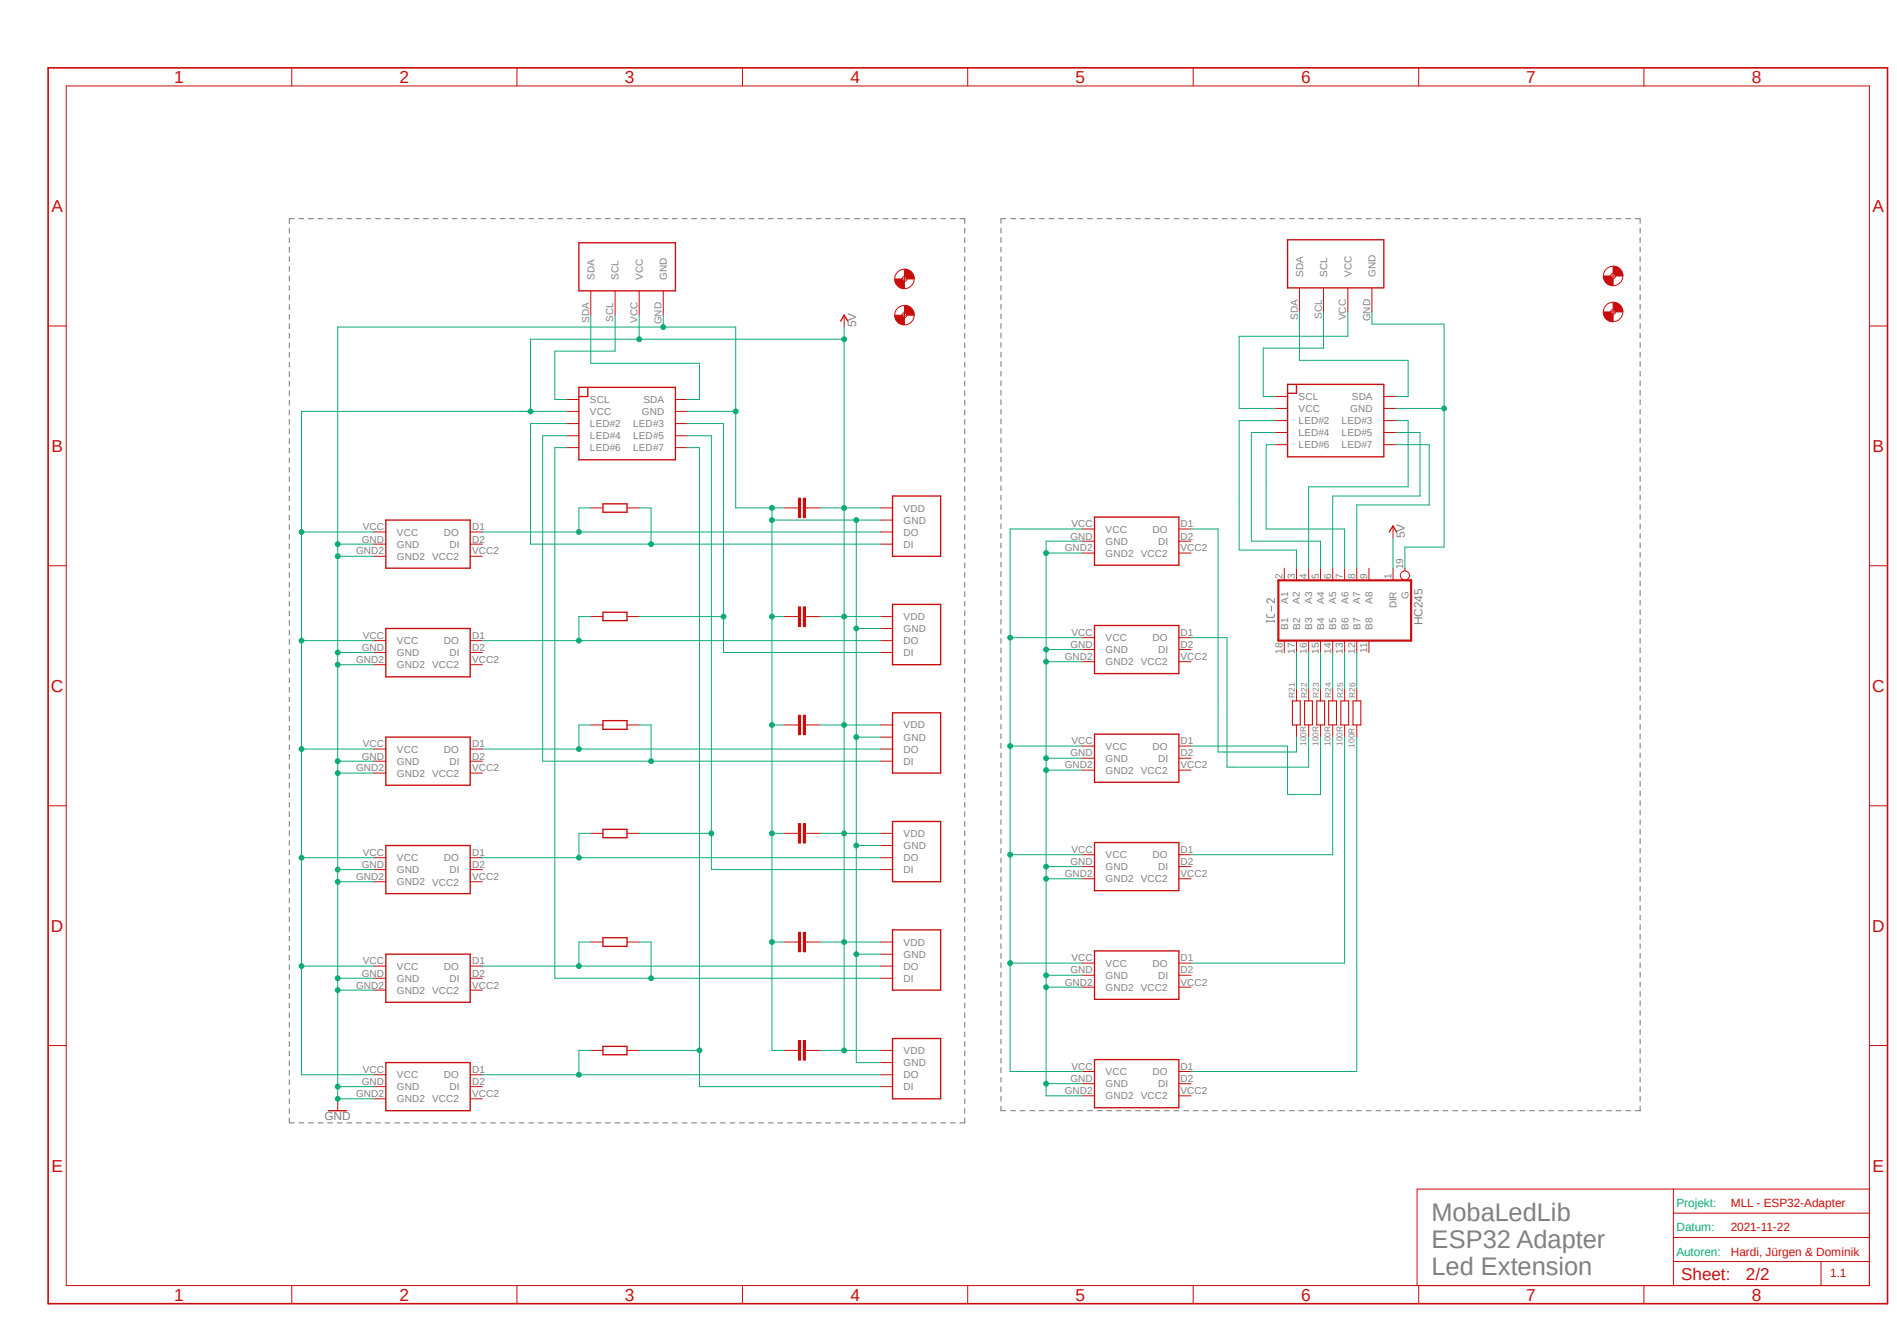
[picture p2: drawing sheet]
<svg xmlns="http://www.w3.org/2000/svg" width="297mm" height="210mm" viewBox="0 0 297 210" stroke-linecap="round" stroke-linejoin="round" font-family="sans-serif">
<path d="M7.2 10.4l288.6 194.2M295.8 10.4l-288.6 194.2" fill="none" stroke="#fff" stroke-width=".16"/>
<g fill="none" stroke="#808080" stroke-width=".17">
<path d="M45.3 35.7v.8M45.3 37.3v.7M45.3 38.7v.8M46.1 34.2h-.8v.8M46.8 34.2h.7M48.3 34.2h.8M49.8 34.2h.7M51.3 34.2h.8M52.8 34.2h.8M54.3 34.2h.8M55.8 34.2h.8M57.3 34.2h.7"/>
<path d="M58.8 34.2h.8M60.3 34.2h.7M61.8 34.2h.8M63.3 34.2h.8M64.8 34.2h.8M66.3 34.2h.8M67.8 34.2h.8M69.3 34.2h.8M70.8 34.2h.7M72.3 34.2h.8M73.8 34.2h.7M75.3 34.2h.8"/>
<path d="M76.8 34.2h.8M78.3 34.2h.8M79.8 34.2h.8M81.3 34.2h.7M82.8 34.2h.8M84.3 34.2h.7M85.8 34.2h.8M87.3 34.2h.8M88.8 34.2h.8M90.3 34.2h.8M91.8 34.2h.7M93.3 34.2h.8"/>
<path d="M94.8 34.2h.7M96.3 34.2h.8M97.8 34.2h.8M99.3 34.2h.8M100.8 34.2h.8M102.3 34.2h.7M103.8 34.2h.8M105.3 34.2h.7M106.8 34.2h.8M108.3 34.2h.8M109.8 34.2h.8M111.3 34.2h.8"/>
<path d="M112.8 34.2h.7M114.3 34.2h.8M115.8 34.2h.7M117.3 34.2h.8M118.8 34.2h.7M120.3 34.2h.8M121.8 34.2h.8M123.3 34.2h.7M124.8 34.2h.8M126.3 34.2h.7M127.8 34.2h.8M129.3 34.2h.7"/>
<path d="M130.8 34.2h.8M132.3 34.2h.8M133.8 34.2h.8M135.3 34.2h.8M136.8 34.2h.7M138.3 34.2h.8M139.8 34.2h.7M141.3 34.2h.8M142.8 34.2h.8M144.3 34.2h.8M145.8 34.2h.8M147.3 34.2h.7"/>
<path d="M148.8 34.2h.8M150.3 34.2h.7v.8M151 35.7v.8M151 37.3v.7M151 38.7v.8M156.7 35.7v.8M156.7 37.2v.8M156.7 38.7v.8M157.5 34.2h-.8v.8M158.2 34.2h.8M159.7 34.2h.8M161.2 34.2h.8"/>
<path d="M162.7 34.2h.8M164.3 34.2h.7M165.7 34.2h.8M167.3 34.2h.7M168.7 34.2h.8M170.3 34.2h.7M171.8 34.2h.8M173.3 34.2h.7M174.8 34.2h.8M176.3 34.2h.7M177.8 34.2h.8M179.3 34.2h.7"/>
<path d="M180.8 34.2h.8M182.3 34.2h.7M183.8 34.2h.8M185.3 34.2h.8M186.8 34.2h.8M188.3 34.2h.8M189.8 34.2h.8M191.3 34.2h.8M192.8 34.2h.8M194.4 34.2h.7M195.8 34.2h.8M197.4 34.2h.7"/>
<path d="M198.8 34.2h.8M200.4 34.2h.7M201.9 34.2h.7M203.4 34.2h.7M204.9 34.2h.8M206.4 34.2h.7M207.9 34.2h.8M209.4 34.2h.7M210.9 34.2h.8M212.4 34.2h.7M213.9 34.2h.8M215.4 34.2h.8"/>
<path d="M216.9 34.2h.8M218.4 34.2h.8M219.9 34.2h.8M221.4 34.2h.8M222.9 34.2h.8M224.5 34.2h.7M225.9 34.2h.8M227.5 34.2h.7M228.9 34.2h.8M230.5 34.2h.7M232 34.2h.7M233.5 34.2h.7"/>
<path d="M235 34.2h.8M236.5 34.2h.7M238 34.2h.8M239.5 34.2h.7M241 34.2h.8M242.5 34.2h.7M244 34.2h.8M245.5 34.2h.8M247 34.2h.8M248.5 34.2h.8M250 34.2h.8M251.5 34.2h.8"/>
<path d="M253 34.2h.8M254.6 34.2h.7M256 34.2h.8v.8M256.8 35.7v.8M256.8 37.2v.8M256.8 38.7v.8M45.3 40.2v.8M45.3 41.7v.8M45.3 43.2v.8M45.3 44.7v.8M45.3 46.2v.8M45.3 47.7v.8"/>
<path d="M45.3 49.2v.8M45.3 50.7v.8M45.3 52.2v.8M45.3 53.7v.8M45.3 55.2v.8M45.3 56.7v.8M45.3 58.2v.8M45.3 59.7v.8M151 40.2v.8M151 41.7v.8M151 43.2v.8M151 44.7v.8"/>
<path d="M151 46.2v.8M151 47.7v.8M151 49.2v.8M151 50.7v.8M151 52.2v.8M151 53.7v.8M151 55.2v.8M151 56.7v.8M151 58.2v.8M151 59.7v.8M156.7 40.2v.8M156.7 41.7v.8"/>
<path d="M156.7 43.2v.7M156.7 44.7v.8M156.7 46.2v.7M156.7 47.7v.7M156.7 49.2v.7M156.7 50.7v.7M156.7 52.2v.7M156.7 53.7v.7M156.7 55.2v.7M156.7 56.6v.8M156.7 58.2v.7M156.7 59.6v.8"/>
<path d="M256.8 40.2v.8M256.8 41.7v.8M256.8 43.2v.7M256.8 44.7v.8M256.8 46.2v.7M256.8 47.7v.7M256.8 49.2v.7M256.8 50.7v.7M256.8 52.2v.7M256.8 53.7v.7M256.8 55.2v.7M256.8 56.6v.8"/>
<path d="M256.8 58.2v.7M256.8 59.6v.8M45.3 61.2v.8M45.3 62.7v.8M45.3 64.2v.8M45.3 65.7v.8M45.3 67.2v.7M45.3 68.7v.8M45.3 70.2v.8M45.3 71.7v.8M45.3 73.2v.8M45.3 74.7v.7"/>
<path d="M45.3 76.2v.8M45.3 77.7v.7M45.3 79.2v.7M151 61.2v.8M151 62.7v.8M151 64.2v.8M151 65.7v.8M151 67.2v.7M151 68.7v.8M151 70.2v.8M151 71.7v.8M151 73.2v.8"/>
<path d="M151 74.7v.7M151 76.2v.8M151 77.7v.7M151 79.2v.7M156.7 61.1v.8M156.7 62.6v.8M156.7 64.1v.8M156.7 65.6v.8M156.7 67.1v.8M156.7 68.6v.7M156.7 70.1v.8M156.7 71.6v.7"/>
<path d="M156.7 73.1v.7M156.7 74.6v.8M156.7 76.1v.7M156.7 77.6v.7M156.7 79.1v.7M256.8 61.1v.8M256.8 62.6v.8M256.8 64.1v.8M256.8 65.6v.8M256.8 67.1v.8M256.8 68.6v.7M256.8 70.1v.8"/>
<path d="M256.8 71.6v.7M256.8 73.1v.7M256.8 74.6v.8M256.8 76.1v.7M256.8 77.6v.7M256.8 79.1v.7M45.3 80.7v.7M45.3 82.2v.7M45.3 83.7v.8M45.3 85.2v.7M45.3 86.7v.7M45.3 88.2v.7"/>
<path d="M45.3 89.7v.7M45.3 91.2v.7M45.3 92.7v.7M45.3 94.2v.7M45.3 95.7v.7M45.3 97.2v.7M45.3 98.7v.7M151 80.7v.7M151 82.2v.7M151 83.7v.8M151 85.2v.7M151 86.7v.7"/>
<path d="M151 88.2v.7M151 89.7v.7M151 91.2v.7M151 92.7v.7M151 94.2v.7M151 95.7v.7M151 97.2v.7M151 98.7v.7M156.7 80.6v.7M156.7 82v.8M156.7 83.6v.7M156.7 85v.8"/>
<path d="M156.7 86.5v.8M156.7 88.1v.7M156.7 89.5v.8M156.7 91v.8M156.7 92.5v.8M156.7 94v.7M156.7 95.5v.8M156.7 97v.7M156.7 98.5v.7M156.7 100v.8M256.8 80.6v.7M256.8 82v.8"/>
<path d="M256.8 83.6v.7M256.8 85v.8M256.8 86.5v.8M256.8 88.1v.7M256.8 89.5v.8M256.8 91v.8M256.8 92.5v.8M256.8 94v.7M256.8 95.5v.8M256.8 97v.7M256.8 98.5v.7M256.8 100v.8"/>
<path d="M45.3 100.2v.7M45.3 101.7v.7M45.3 103.2v.7M45.3 104.6v.8M45.3 106.2v.7M45.3 107.7v.7M45.3 109.2v.7M45.3 110.7v.7M45.3 112.1v.8M45.3 113.7v.7M45.3 115.1v.8M45.3 116.7v.7"/>
<path d="M45.3 118.2v.7M45.3 119.6v.8M151 100.2v.7M151 101.7v.7M151 103.2v.7M151 104.6v.8M151 106.2v.7M151 107.7v.7M151 109.2v.7M151 110.7v.7M151 112.1v.8M151 113.7v.7"/>
<path d="M151 115.1v.8M151 116.7v.7M151 118.2v.7M151 119.6v.8M156.7 101.5v.7M156.7 103v.7M156.7 104.5v.7M156.7 106v.7M156.7 107.4v.8M156.7 109v.7M156.7 110.4v.8M156.7 111.9v.8"/>
<path d="M156.7 113.5v.7M156.7 114.9v.8M156.7 116.4v.8M156.7 117.9v.8M156.7 119.4v.8M256.8 101.5v.7M256.8 103v.7M256.8 104.5v.7M256.8 106v.7M256.8 107.4v.8M256.8 109v.7M256.8 110.4v.8"/>
<path d="M256.8 111.9v.8M256.8 113.5v.7M256.8 114.9v.8M256.8 116.4v.8M256.8 117.9v.8M256.8 119.4v.8M45.3 121.2v.7M45.3 122.6v.8M45.3 124.2v.7M45.3 125.6v.8M45.3 127.1v.8M45.3 128.7v.7"/>
<path d="M45.3 130.1v.8M45.3 131.7v.7M45.3 133.1v.8M45.3 134.6v.8M45.3 136.1v.8M45.3 137.6v.8M45.3 139.1v.8M151 121.2v.7M151 122.6v.8M151 124.2v.7M151 125.6v.8M151 127.1v.8"/>
<path d="M151 128.7v.7M151 130.1v.8M151 131.7v.7M151 133.1v.8M151 134.6v.8M151 136.1v.8M151 137.6v.8M151 139.1v.8M156.7 120.9v.8M156.7 122.4v.7M156.7 123.9v.7M156.7 125.4v.8"/>
<path d="M156.7 126.9v.7M156.7 128.4v.7M156.7 129.9v.7M156.7 131.4v.7M156.7 132.9v.7M156.7 134.4v.7M156.7 135.8v.8M156.7 137.3v.8M156.7 138.9v.7M256.8 120.9v.8M256.8 122.4v.7M256.8 123.9v.7"/>
<path d="M256.8 125.4v.8M256.8 126.9v.7M256.8 128.4v.7M256.8 129.9v.7M256.8 131.4v.7M256.8 132.9v.7M256.8 134.4v.7M256.8 135.8v.8M256.8 137.3v.8M256.8 138.9v.7M45.3 140.6v.8M45.3 142.1v.8"/>
<path d="M45.3 143.6v.8M45.3 145.1v.8M45.3 146.6v.8M45.3 148.1v.8M45.3 149.6v.8M45.3 151.1v.8M45.3 152.6v.8M45.3 154.1v.8M45.3 155.6v.8M45.3 157.1v.8M45.3 158.6v.8M151 140.6v.8"/>
<path d="M151 142.1v.8M151 143.6v.8M151 145.1v.8M151 146.6v.8M151 148.1v.8M151 149.6v.8M151 151.1v.8M151 152.6v.8M151 154.1v.8M151 155.6v.8M151 157.1v.8M151 158.6v.8"/>
<path d="M156.7 140.3v.8M156.7 141.8v.8M156.7 143.3v.8M156.7 144.8v.8M156.7 146.3v.8M156.7 147.8v.7M156.7 149.3v.8M156.7 150.8v.8M156.7 152.3v.7M156.7 153.8v.7M156.7 155.3v.7M156.7 156.8v.7"/>
<path d="M156.7 158.3v.7M156.7 159.8v.7M256.8 140.3v.8M256.8 141.8v.8M256.8 143.3v.8M256.8 144.8v.8M256.8 146.3v.8M256.8 147.8v.7M256.8 149.3v.8M256.8 150.8v.8M256.8 152.3v.7M256.8 153.8v.7"/>
<path d="M256.8 155.3v.7M256.8 156.8v.7M256.8 158.3v.7M256.8 159.8v.7M45.3 160.1v.8M45.3 161.6v.7M45.3 163.1v.8M45.3 164.6v.8M45.3 166.1v.8M45.3 167.6v.8M45.3 169.1v.7M45.3 170.6v.8"/>
<path d="M45.3 172.1v.7M45.3 173.6v.8M45.3 175.1v.8h.8M46.8 175.9h.7M48.3 175.9h.8M49.8 175.9h.7M51.3 175.9h.8M52.8 175.9h.8M54.3 175.9h.8M55.8 175.9h.8M57.3 175.9h.7M58.8 175.9h.8"/>
<path d="M60.3 175.9h.7M61.8 175.9h.8M63.3 175.9h.8M64.8 175.9h.8M66.3 175.9h.8M67.8 175.9h.8M69.3 175.9h.8M70.8 175.9h.7M72.3 175.9h.8M73.8 175.9h.7M75.3 175.9h.8M76.8 175.9h.8"/>
<path d="M78.3 175.9h.8M79.8 175.9h.8M81.3 175.9h.7M82.8 175.9h.8M84.3 175.9h.7M85.8 175.9h.8M87.3 175.9h.8M88.8 175.9h.8M90.3 175.9h.8M91.8 175.9h.7M93.3 175.9h.8M94.8 175.9h.7"/>
<path d="M96.3 175.9h.8M97.8 175.9h.8M99.3 175.9h.8M100.8 175.9h.8M102.3 175.9h.7M103.8 175.9h.8M105.3 175.9h.7M106.8 175.9h.8M108.3 175.9h.8M109.8 175.9h.8M111.3 175.9h.8M112.8 175.9h.7"/>
<path d="M114.3 175.9h.8M115.8 175.9h.7M117.3 175.9h.8M118.8 175.9h.7M120.3 175.9h.8M121.8 175.9h.8M123.3 175.9h.7M124.8 175.9h.8M126.3 175.9h.7M127.8 175.9h.8M129.3 175.9h.7M130.8 175.9h.8"/>
<path d="M132.3 175.9h.8M133.8 175.9h.8M135.3 175.9h.8M136.8 175.9h.7M138.3 175.9h.8M139.8 175.9h.7M141.3 175.9h.8M142.8 175.9h.8M144.3 175.9h.8M145.8 175.9h.8M147.3 175.9h.7M148.8 175.9h.8"/>
<path d="M151 160.1v.8M151 161.6v.7M151 163.1v.8M151 164.6v.8M151 166.1v.8M151 167.6v.8M151 169.1v.7M151 170.6v.8M151 172.1v.7M151 173.6v.8M151 175.1v.8h-.7M156.7 161.2v.8"/>
<path d="M156.7 162.8v.7M156.7 164.3v.7M156.7 165.7v.8M156.7 167.2v.8M156.7 168.7v.8M156.7 170.2v.8M156.7 171.7v.8M156.7 173.2v.7h.8M158.2 173.9h.8M159.7 173.9h.8M161.2 173.9h.8M162.7 173.9h.8"/>
<path d="M164.3 173.9h.7M165.7 173.9h.8M167.3 173.9h.7M168.7 173.9h.8M170.3 173.9h.7M171.8 173.9h.8M173.3 173.9h.7M174.8 173.9h.8M176.3 173.9h.7M177.8 173.9h.8M179.3 173.9h.7M180.8 173.9h.8"/>
<path d="M182.3 173.9h.7M183.8 173.9h.8M185.3 173.9h.8M186.8 173.9h.8M188.3 173.9h.8M189.8 173.9h.8M191.3 173.9h.8M192.8 173.9h.8M194.4 173.9h.7M195.8 173.9h.8M197.4 173.9h.7M198.8 173.9h.8"/>
<path d="M200.4 173.9h.7M201.9 173.9h.7M203.4 173.9h.7M204.9 173.9h.8M206.4 173.9h.7M207.9 173.9h.8M209.4 173.9h.7M210.9 173.9h.8M212.4 173.9h.7M213.9 173.9h.8M215.4 173.9h.8M216.9 173.9h.8"/>
<path d="M218.4 173.9h.8M219.9 173.9h.8M221.4 173.9h.8M222.9 173.9h.8M224.5 173.9h.7M225.9 173.9h.8M227.5 173.9h.7M228.9 173.9h.8M230.5 173.9h.7M232 173.9h.7M233.5 173.9h.7M235 173.9h.8"/>
<path d="M236.5 173.9h.7M238 173.9h.8M239.5 173.9h.7M241 173.9h.8M242.5 173.9h.7M244 173.9h.8M245.5 173.9h.8M247 173.9h.8M248.5 173.9h.8M250 173.9h.8M251.5 173.9h.8M253 173.9h.8"/>
<path d="M254.6 173.9h.7M256.8 161.2v.8M256.8 162.8v.7M256.8 164.3v.7M256.8 165.7v.8M256.8 167.2v.8M256.8 168.7v.8M256.8 170.2v.8M256.8 171.7v.8M256.8 173.2v.7h-.8"/>
</g>
<path d="M198.3 96.2l.1 .4 .2 .1h.8l.1-.1v-.4M198.3 97.3h1.2M198.3 97.2v.3M199.1 94.9v.8M199.5 93.8v.6l-.7-.6a.33 .33 0 0 0-.5 .2 .33 .33 0 0 0 .3 .4M199.5 97.2v.3" fill="none" stroke="#808080" stroke-width=".16"/>
<g fill="none" stroke="#c90d0c" stroke-width=".21">
<path d="M90.6 38h15.1v7.6h-15.1zM90.6 60.7h15.1v11.3h-15.1zM92 60.7v1.4h-1.4M94.4 78.9h3.8v1.3h-3.8zM139.7 77.7h7.6v9.4h-7.6zM60.4 81.4h13.2v7.6h-13.2zM60.4 98.4h13.2v7.6h-13.2zM94.4 95.9h3.8v1.3h-3.8zM139.7 94.7h7.6v9.4h-7.6zM60.4 115.4h13.2v7.6h-13.2zM94.4 112.9h3.8v1.3h-3.8zM139.7 111.6h7.6v9.5h-7.6z"/>
<path d="M60.4 132.4h13.2v7.6h-13.2zM94.4 129.9h3.8v1.3h-3.8zM139.7 128.7h7.6v9.4h-7.6zM60.4 149.4h13.2v7.6h-13.2zM94.4 146.9h3.8v1.3h-3.8zM139.7 145.6h7.6v9.5h-7.6zM60.4 166.4h13.2v7.5h-13.2zM94.4 163.9h3.8v1.3h-3.8zM139.7 162.6h7.6v9.5h-7.6z"/>
</g>
<g fill="none" stroke="#c90d0c" stroke-width=".16">
<path d="M92.5 45.6v3.8M96.3 45.6v3.8M100.1 45.6v3.8M103.8 45.6v3.8M88.7 70.1h1.9M88.7 68.2h1.9M88.7 66.3h1.9M88.7 64.4h1.9M88.7 62.6h1.9M92.5 79.5h1.9M98.2 79.5h1.9M105.7 70.1h1.9"/>
<path d="M105.7 68.2h1.9M105.7 66.3h1.9M105.7 64.4h1.9M105.7 62.6h1.9M122.7 79.5h2.3M125 78h.3v3.1h-.3zM125.8 78h.3v3.1h-.3zM126.1 79.5h2.3M137.8 79.5h1.9M58.5 85.2h1.9M58.5 83.3h1.9M58.5 87.1h1.9"/>
<path d="M73.6 85.2h1.9M73.6 83.3h1.9M73.6 87.1h1.9M92.5 96.6h1.9M98.2 96.6h1.9M122.7 96.6h2.3M125 95h.3v3.1h-.3zM125.8 95h.3v3.1h-.3zM126.1 96.6h2.3M137.8 85.2h1.9M137.8 81.4h1.9M137.8 83.3h1.9"/>
<path d="M137.8 96.6h1.9M137.8 98.4h1.9M58.5 102.2h1.9M58.5 100.3h1.9M58.5 119.2h1.9M58.5 117.3h1.9M58.5 104.1h1.9M73.6 102.2h1.9M73.6 100.3h1.9M73.6 119.2h1.9M73.6 117.3h1.9M73.6 104.1h1.9"/>
<path d="M92.5 113.5h1.9M98.2 113.5h1.9M122.7 113.5h2.3M125 112h.3v3.1h-.3zM125.8 112h.3v3.1h-.3zM126.1 113.5h2.3M137.8 102.2h1.9M137.8 100.3h1.9M137.8 119.2h1.9M137.8 113.5h1.9M137.8 115.4h1.9M137.8 117.3h1.9"/>
<path d="M58.5 136.2h1.9M58.5 134.3h1.9M58.5 121.1h1.9M58.5 138.1h1.9M73.6 136.2h1.9M73.6 134.3h1.9M73.6 121.1h1.9M73.6 138.1h1.9M92.5 130.5h1.9M98.2 130.5h1.9M122.7 130.5h2.3M125 129h.3v3h-.3z"/>
<path d="M125.8 129h.3v3h-.3zM126.1 130.5h2.3M137.8 136.2h1.9M137.8 130.5h1.9M137.8 132.4h1.9M137.8 134.3h1.9M58.5 153.2h1.9M58.5 151.3h1.9M58.5 155.1h1.9M73.6 153.2h1.9M73.6 151.3h1.9M73.6 155.1h1.9"/>
<path d="M92.5 147.5h1.9M98.2 147.5h1.9M122.7 147.5h2.3M125 146h.3v3.1h-.3zM125.8 146h.3v3.1h-.3zM126.1 147.5h2.3M137.8 153.2h1.9M137.8 147.5h1.9M137.8 149.4h1.9M137.8 151.3h1.9M58.5 170.2h1.9M58.5 168.3h1.9"/>
<path d="M58.5 172.1h1.9M73.6 170.2h1.9M73.6 168.3h1.9M73.6 172.1h1.9M92.5 164.5h1.9M98.2 164.5h1.9M122.7 164.5h2.3M125 163h.3v3h-.3zM125.8 163h.3v3h-.3zM126.1 164.5h2.3M137.8 170.2h1.9M137.8 164.5h1.9"/>
<path d="M137.8 166.4h1.9M137.8 168.3h1.9"/>
</g>
<path d="M125.2 78v3.1M125.9 78v3.1M125.2 95v3.1M125.9 95v3.1M125.2 112v3.1M125.9 112v3.1M125.2 129v3M125.9 129v3M125.2 146v3.1M125.9 146v3.1M125.2 163v3M125.9 163v3" fill="none" stroke="#c90d0c" stroke-width=".34"/>
<path d="M141.6 42.2a1.45 1.45 0 0 1 1.5 1.5h-1.1l-.1-.2-.3-.2z" fill-rule="evenodd" fill="#c90d0c"/>
<path d="M141.6 42.2a1.45 1.45 0 0 1 1.5 1.5h-1.1l-.1-.2-.3-.2z" fill="none" stroke="#c90d0c" stroke-width=".16"/>
<path d="M140.1 43.7h1.1l.1 .2 .3 .2v1.1a1.45 1.45 0 0 1-1.5-1.5z" fill-rule="evenodd" fill="#c90d0c"/>
<g fill="none" stroke="#c90d0c" stroke-width=".16">
<path d="M140.1 43.7h1.1l.1 .2 .3 .2v1.1a1.45 1.45 0 0 1-1.5-1.5zM141.2 43.7h.8M141.6 43.3v.8"/>
<circle cx="141.6" cy="43.7" r="1.53"/>
<circle cx="141.6" cy="43.7" r=".38"/>
</g>
<path d="M141.6 47.8a1.45 1.45 0 0 1 1.5 1.6h-1.1l-.1-.3-.3-.1z" fill-rule="evenodd" fill="#c90d0c"/>
<path d="M141.6 47.8a1.45 1.45 0 0 1 1.5 1.6h-1.1l-.1-.3-.3-.1z" fill="none" stroke="#c90d0c" stroke-width=".16"/>
<path d="M140.1 49.4h1.1l.1 .1 .3 .2v1.1a1.45 1.45 0 0 1-1.5-1.4z" fill-rule="evenodd" fill="#c90d0c"/>
<g fill="none" stroke="#c90d0c" stroke-width=".16">
<path d="M10.4 13.5h282.3v187.8h-282.3zM45.7 10.6v2.9M80.9 10.6v2.9M116.2 10.6v2.9M151.5 10.6v2.9M186.8 10.6v2.9M222.1 10.6v2.9M257.4 10.6v2.9M7.5 51.1h2.9M132.2 49.4v1.8M140.1 49.4h1.1l.1 .1 .3 .2v1.1a1.45 1.45 0 0 1-1.5-1.4zM141.2 49.4h.8"/>
<path d="M141.6 49v.7M203.5 45.1v3.8M207.2 45.1v3.8M211 45.1v3.8M214.8 45.1v3.8M292.7 51.1h2.8M199.7 69.6h1.9M199.7 67.7h1.9M199.7 65.9h1.9M199.7 64h1.9M199.7 62.1h1.9M216.7 69.6h1.9"/>
<path d="M216.7 67.7h1.9M216.7 65.9h1.9M216.7 64h1.9M216.7 62.1h1.9M7.5 88.6h2.9M169.5 82.8h1.9M169.5 84.8h1.9M169.5 86.6h1.9M169.5 99.9h1.9M184.6 82.8h1.9M184.6 84.8h1.9M184.6 86.6h1.9"/>
<path d="M184.6 99.9h1.9M292.7 88.6h2.8M169.5 101.7h1.9M169.5 103.6h1.9M169.5 116.8h1.9M169.5 118.7h1.9M184.6 101.7h1.9M184.6 103.6h1.9M184.6 116.8h1.9M184.6 118.7h1.9M7.5 126.2h2.9M169.5 120.6h1.9"/>
<path d="M169.5 133.9h1.9M169.5 135.7h1.9M169.5 137.6h1.9M184.6 120.6h1.9M184.6 133.9h1.9M184.6 135.7h1.9M184.6 137.6h1.9M292.7 126.2h2.8M169.5 150.8h1.9M169.5 152.7h1.9M169.5 154.6h1.9M184.6 150.8h1.9"/>
<path d="M184.6 152.7h1.9M184.6 154.6h1.9M7.5 163.7h2.9M52.9 172.1v1.8M169.5 167.8h1.9M169.5 169.7h1.9M169.5 171.6h1.9M184.6 167.8h1.9M184.6 169.7h1.9M184.6 171.6h1.9M292.7 163.7h2.8M262 197.6h30.7"/>
<path d="M262 186.2v15.1M262 193.8h30.7M262 190h30.7M285.1 197.6v3.7M292.7 186.2h-70.8v15.1M45.7 201.3v2.9M80.9 201.3v2.9M116.2 201.3v2.9M151.5 201.3v2.9M186.8 201.3v2.9M222.1 201.3v2.9M257.4 201.3v2.9"/>
<circle cx="141.6" cy="49.4" r="1.53"/>
<circle cx="141.6" cy="49.4" r=".38"/>
</g>
<path d="M201.6 37.5h15.1v7.6h-15.1zM131.6 50.3l.6-.9 .6 .9M201.6 60.2h15.1v11.3h-15.1zM203 60.2v1.4h-1.4M171.4 81h13.2v7.5h-13.2zM171.4 98h13.2v7.5h-13.2zM171.4 115h13.2v7.5h-13.2zM171.4 132h13.2v7.5h-13.2zM171.4 148.9h13.2v7.6h-13.2zM51.4 173.9h2.9M171.4 165.9h13.2v7.6h-13.2z" fill="none" stroke="#c90d0c" stroke-width=".21"/>
<path d="M7.5 10.6h288v193.6h-288z" fill="none" stroke="#c90d0c" stroke-width=".25"/>
<path d="M252.6 41.7a1.45 1.45 0 0 1 1.5 1.5h-1.2v-.2l-.3-.2z" fill-rule="evenodd" fill="#c90d0c"/>
<path d="M252.6 41.7a1.45 1.45 0 0 1 1.5 1.5h-1.2v-.2l-.3-.2z" fill="none" stroke="#c90d0c" stroke-width=".16"/>
<path d="M251 43.2h1.2v.2l.4 .2v1.1a1.45 1.45 0 0 1-1.6-1.5z" fill-rule="evenodd" fill="#c90d0c"/>
<g fill="none" stroke="#c90d0c" stroke-width=".16">
<path d="M251 43.2h1.2v.2l.4 .2v1.1a1.45 1.45 0 0 1-1.6-1.5zM252.2 43.2h.7M252.6 42.8v.8"/>
<circle cx="252.6" cy="43.2" r="1.53"/>
<circle cx="252.6" cy="43.2" r=".38"/>
</g>
<path d="M252.6 47.4a1.45 1.45 0 0 1 1.5 1.5h-1.2v-.2l-.3-.2z" fill-rule="evenodd" fill="#c90d0c"/>
<path d="M252.6 47.4a1.45 1.45 0 0 1 1.5 1.5h-1.2v-.2l-.3-.2z" fill="none" stroke="#c90d0c" stroke-width=".16"/>
<path d="M251 48.9h1.2v.2l.4 .1v1.2a1.45 1.45 0 0 1-1.6-1.5z" fill-rule="evenodd" fill="#c90d0c"/>
<g fill="none" stroke="#c90d0c" stroke-width=".16">
<path d="M251 48.9h1.2v.2l.4 .1v1.2a1.45 1.45 0 0 1-1.6-1.5zM252.2 48.9h.7M252.6 48.5v.7M201.1 89v1.9M203 89v1.9M204.9 89v1.9M206.8 89v1.9M208.7 89v1.9M210.5 89v1.9M212.4 89v1.9M214.3 89v1.9M218.1 82.4v1.9"/>
<path d="M218.1 89v1.9M220 89v.4M201.1 100.3v1.9M203 100.3v1.9M203 107.9v1.9M203 113.5v1.9M204.9 100.3v1.9M204.9 107.9v1.9M204.9 113.5v1.9M206.8 100.3v1.9M206.8 107.9v1.9M206.8 113.5v1.9"/>
<path d="M208.7 100.3v1.9M208.7 107.9v1.9M208.7 113.5v1.9M210.5 100.3v1.9M210.5 107.9v1.9M210.5 113.5v1.9M212.4 100.3v1.9M212.4 107.9v1.9M212.4 113.5v1.9M214.3 100.3v1.9"/>
<circle cx="252.6" cy="48.9" r="1.53"/>
<circle cx="252.6" cy="48.9" r=".38"/>
<circle cx="220" cy="90.1" r=".72"/>
</g>
<path d="M202.4 109.8h1.2v3.7h-1.2zM204.3 109.8h1.2v3.7h-1.2zM206.2 109.8h1.2v3.7h-1.2zM208 109.8h1.3v3.7h-1.3zM209.9 109.8h1.3v3.7h-1.3zM211.8 109.8h1.3v3.7h-1.3z" fill="none" stroke="#c90d0c" stroke-width=".17"/>
<path d="M200.2 90.9h20.7v9.4h-20.7z" fill="none" stroke="#c90d0c" stroke-width=".34"/>
<path d="M217.5 83.3l.6-.9 .6 .9" fill="none" stroke="#c90d0c" stroke-width=".21"/>
<path d="M58.5 85.2h-5.6v85h5.6M52.9 155.1h5.6" fill="none" stroke="#0dab76" stroke-width=".16"/>
<circle cx="52.9" cy="155.1" r=".38" fill="#0dab76"/>
<g fill="none" stroke="#0dab76" stroke-width=".16">
<path d="M52.9 153.2h5.6"/>
<circle cx="52.9" cy="155.1" r=".38"/>
</g>
<circle cx="52.9" cy="153.2" r=".38" fill="#0dab76"/>
<g fill="none" stroke="#0dab76" stroke-width=".16">
<path d="M52.9 138.1h5.6"/>
<circle cx="52.9" cy="153.2" r=".38"/>
</g>
<circle cx="52.9" cy="138.1" r=".38" fill="#0dab76"/>
<g fill="none" stroke="#0dab76" stroke-width=".16">
<path d="M52.9 136.2h5.6"/>
<circle cx="52.9" cy="138.1" r=".38"/>
</g>
<circle cx="52.9" cy="136.2" r=".38" fill="#0dab76"/>
<g fill="none" stroke="#0dab76" stroke-width=".16">
<path d="M52.9 121.1h5.6"/>
<circle cx="52.9" cy="136.2" r=".38"/>
</g>
<circle cx="52.9" cy="121.1" r=".38" fill="#0dab76"/>
<g fill="none" stroke="#0dab76" stroke-width=".16">
<path d="M52.9 119.2h5.6"/>
<circle cx="52.9" cy="121.1" r=".38"/>
</g>
<circle cx="52.9" cy="119.2" r=".38" fill="#0dab76"/>
<g fill="none" stroke="#0dab76" stroke-width=".16">
<path d="M52.9 104.1h5.6"/>
<circle cx="52.9" cy="119.2" r=".38"/>
</g>
<circle cx="52.9" cy="104.1" r=".38" fill="#0dab76"/>
<g fill="none" stroke="#0dab76" stroke-width=".16">
<path d="M52.9 102.2h5.6"/>
<circle cx="52.9" cy="104.1" r=".38"/>
</g>
<circle cx="52.9" cy="102.2" r=".38" fill="#0dab76"/>
<g fill="none" stroke="#0dab76" stroke-width=".16">
<path d="M52.9 87.1h5.6"/>
<circle cx="52.9" cy="102.2" r=".38"/>
</g>
<circle cx="52.9" cy="87.1" r=".38" fill="#0dab76"/>
<circle cx="52.9" cy="87.1" r=".38" fill="none" stroke="#0dab76" stroke-width=".16"/>
<circle cx="52.9" cy="170.2" r=".38" fill="#0dab76"/>
<g fill="none" stroke="#0dab76" stroke-width=".16">
<path d="M52.9 51.2v34M52.9 170.2v1.9h5.6"/>
<circle cx="52.9" cy="170.2" r=".38"/>
</g>
<circle cx="52.9" cy="85.2" r=".38" fill="#0dab76"/>
<g fill="none" stroke="#0dab76" stroke-width=".16">
<path d="M137.8 81.4h-3.7v85h3.7M134.1 149.4h3.7"/>
<circle cx="52.9" cy="85.2" r=".38"/>
</g>
<circle cx="134.1" cy="149.4" r=".38" fill="#0dab76"/>
<g fill="none" stroke="#0dab76" stroke-width=".16">
<path d="M134.1 132.4h3.7"/>
<circle cx="134.1" cy="149.4" r=".38"/>
</g>
<circle cx="134.1" cy="132.4" r=".38" fill="#0dab76"/>
<g fill="none" stroke="#0dab76" stroke-width=".16">
<path d="M134.1 115.4h3.7"/>
<circle cx="134.1" cy="132.4" r=".38"/>
</g>
<circle cx="134.1" cy="115.4" r=".38" fill="#0dab76"/>
<g fill="none" stroke="#0dab76" stroke-width=".16">
<path d="M134.1 98.4h3.7"/>
<circle cx="134.1" cy="115.4" r=".38"/>
</g>
<circle cx="134.1" cy="98.4" r=".38" fill="#0dab76"/>
<g fill="none" stroke="#0dab76" stroke-width=".16">
<path d="M122.7 79.5h-1.8v85h1.8M120.9 81.4h13.2"/>
<circle cx="134.1" cy="98.4" r=".38"/>
</g>
<circle cx="134.1" cy="81.4" r=".38" fill="#0dab76"/>
<circle cx="134.1" cy="81.4" r=".38" fill="none" stroke="#0dab76" stroke-width=".16"/>
<circle cx="120.9" cy="81.4" r=".38" fill="#0dab76"/>
<g fill="none" stroke="#0dab76" stroke-width=".16">
<path d="M103.8 49.4v1.8h11.4v28.3h5.7M107.6 64.4h7.6"/>
<circle cx="120.9" cy="81.4" r=".38"/>
</g>
<circle cx="115.2" cy="64.4" r=".38" fill="#0dab76"/>
<g fill="none" stroke="#0dab76" stroke-width=".16">
<path d="M120.9 147.5h1.8"/>
<circle cx="115.2" cy="64.4" r=".38"/>
</g>
<circle cx="120.9" cy="147.5" r=".38" fill="#0dab76"/>
<g fill="none" stroke="#0dab76" stroke-width=".16">
<path d="M120.9 130.5h1.8"/>
<circle cx="120.9" cy="147.5" r=".38"/>
</g>
<circle cx="120.9" cy="130.5" r=".38" fill="#0dab76"/>
<g fill="none" stroke="#0dab76" stroke-width=".16">
<path d="M120.9 113.5h1.8"/>
<circle cx="120.9" cy="130.5" r=".38"/>
</g>
<circle cx="120.9" cy="113.5" r=".38" fill="#0dab76"/>
<g fill="none" stroke="#0dab76" stroke-width=".16">
<path d="M120.9 96.6h1.8"/>
<circle cx="120.9" cy="113.5" r=".38"/>
</g>
<circle cx="120.9" cy="96.6" r=".38" fill="#0dab76"/>
<g fill="none" stroke="#0dab76" stroke-width=".16">
<path d="M52.9 51.2h50.9"/>
<circle cx="120.9" cy="96.6" r=".38"/>
</g>
<circle cx="103.8" cy="51.2" r=".38" fill="#0dab76"/>
<circle cx="103.8" cy="51.2" r=".38" fill="none" stroke="#0dab76" stroke-width=".16"/>
<circle cx="120.9" cy="79.5" r=".38" fill="#0dab76"/>
<circle cx="120.9" cy="79.5" r=".38" fill="none" stroke="#0dab76" stroke-width=".16"/>
<circle cx="52.9" cy="172.1" r=".38" fill="#0dab76"/>
<g fill="none" stroke="#0dab76" stroke-width=".16">
<path d="M169.5 84.8h-5.7v84.9h5.7M163.8 154.6h5.7"/>
<circle cx="52.9" cy="172.1" r=".38"/>
</g>
<circle cx="163.8" cy="154.6" r=".38" fill="#0dab76"/>
<g fill="none" stroke="#0dab76" stroke-width=".16">
<path d="M163.8 152.7h5.7"/>
<circle cx="163.8" cy="154.6" r=".38"/>
</g>
<circle cx="163.8" cy="152.7" r=".38" fill="#0dab76"/>
<g fill="none" stroke="#0dab76" stroke-width=".16">
<path d="M163.8 137.6h5.7"/>
<circle cx="163.8" cy="152.7" r=".38"/>
</g>
<circle cx="163.8" cy="137.6" r=".38" fill="#0dab76"/>
<g fill="none" stroke="#0dab76" stroke-width=".16">
<path d="M163.8 135.7h5.7"/>
<circle cx="163.8" cy="137.6" r=".38"/>
</g>
<circle cx="163.8" cy="135.7" r=".38" fill="#0dab76"/>
<g fill="none" stroke="#0dab76" stroke-width=".16">
<path d="M163.8 120.6h5.7"/>
<circle cx="163.8" cy="135.7" r=".38"/>
</g>
<circle cx="163.8" cy="120.6" r=".38" fill="#0dab76"/>
<g fill="none" stroke="#0dab76" stroke-width=".16">
<path d="M163.8 118.7h5.7"/>
<circle cx="163.8" cy="120.6" r=".38"/>
</g>
<circle cx="163.8" cy="118.7" r=".38" fill="#0dab76"/>
<g fill="none" stroke="#0dab76" stroke-width=".16">
<path d="M163.8 103.6h5.7"/>
<circle cx="163.8" cy="118.7" r=".38"/>
</g>
<circle cx="163.8" cy="103.6" r=".38" fill="#0dab76"/>
<g fill="none" stroke="#0dab76" stroke-width=".16">
<path d="M163.8 101.7h5.7"/>
<circle cx="163.8" cy="103.6" r=".38"/>
</g>
<circle cx="163.8" cy="101.7" r=".38" fill="#0dab76"/>
<g fill="none" stroke="#0dab76" stroke-width=".16">
<path d="M163.8 86.6h5.7"/>
<circle cx="163.8" cy="101.7" r=".38"/>
</g>
<circle cx="163.8" cy="86.6" r=".38" fill="#0dab76"/>
<g fill="none" stroke="#0dab76" stroke-width=".16">
<path d="M163.8 169.7v1.9h5.7"/>
<circle cx="163.8" cy="86.6" r=".38"/>
</g>
<circle cx="163.8" cy="169.7" r=".38" fill="#0dab76"/>
<g fill="none" stroke="#0dab76" stroke-width=".16">
<path d="M214.8 48.9v1.9h11.3v34.9M218.6 64h7.5M220 85.7v3.3"/>
<circle cx="163.8" cy="169.7" r=".38"/>
</g>
<circle cx="226.1" cy="64" r=".38" fill="#0dab76"/>
<g fill="none" stroke="#0dab76" stroke-width=".16">
<path d="M220 85.7h6.1M100.1 113.5h1.8v5.7h35.9"/>
<circle cx="226.1" cy="64" r=".38"/>
</g>
<circle cx="101.9" cy="119.2" r=".38" fill="#0dab76"/>
<g fill="none" stroke="#0dab76" stroke-width=".16">
<path d="M88.7 68.2h-3.7v51h16.9M92.5 79.5h-1.9v3.8M199.7 67.7h-3.8v17.1h10.9v4.2M75.5 83.3h62.3"/>
<circle cx="101.9" cy="119.2" r=".38"/>
</g>
<circle cx="90.6" cy="83.3" r=".38" fill="#0dab76"/>
<g fill="none" stroke="#0dab76" stroke-width=".16">
<path d="M100.1 147.5h1.8v5.7h35.9"/>
<circle cx="90.6" cy="83.3" r=".38"/>
</g>
<circle cx="101.9" cy="153.2" r=".38" fill="#0dab76"/>
<g fill="none" stroke="#0dab76" stroke-width=".16">
<path d="M88.7 70.1h-1.8v83.1h15M199.7 69.6h-1.5v13.2h12.3v6.2M113.3 96.6v5.6h24.5"/>
<circle cx="101.9" cy="153.2" r=".38"/>
</g>
<circle cx="113.3" cy="96.6" r=".38" fill="#0dab76"/>
<g fill="none" stroke="#0dab76" stroke-width=".16">
<path d="M107.6 66.3h5.7v30.3h-13.2M218.6 65.9h1.9v10.3h-15.6v12.8M100.1 130.5h11.3v5.7h26.4"/>
<circle cx="113.3" cy="96.6" r=".38"/>
</g>
<circle cx="111.4" cy="130.5" r=".38" fill="#0dab76"/>
<g fill="none" stroke="#0dab76" stroke-width=".16">
<path d="M107.6 68.2h3.8v62.3M218.6 67.7h3.7v10h-13.6v11.3M100.1 164.5h9.4v5.7h28.3"/>
<circle cx="111.4" cy="130.5" r=".38"/>
</g>
<circle cx="109.5" cy="164.5" r=".38" fill="#0dab76"/>
<g fill="none" stroke="#0dab76" stroke-width=".16">
<path d="M107.6 70.1h1.9v94.4M218.6 69.6h5.2v9.5h-11.4v9.9M75.5 168.3h62.3M92.5 164.5h-1.9v3.8"/>
<circle cx="109.5" cy="164.5" r=".38"/>
</g>
<circle cx="90.6" cy="168.3" r=".38" fill="#0dab76"/>
<g fill="none" stroke="#0dab76" stroke-width=".16">
<path d="M75.5 151.3h62.3M92.5 147.5h-1.9v3.8"/>
<circle cx="90.6" cy="168.3" r=".38"/>
</g>
<circle cx="90.6" cy="151.3" r=".38" fill="#0dab76"/>
<g fill="none" stroke="#0dab76" stroke-width=".16">
<path d="M75.5 134.3h62.3M92.5 130.5h-1.9v3.8"/>
<circle cx="90.6" cy="151.3" r=".38"/>
</g>
<circle cx="90.6" cy="134.3" r=".38" fill="#0dab76"/>
<g fill="none" stroke="#0dab76" stroke-width=".16">
<path d="M75.5 117.3h62.3M92.5 113.5h-1.9v3.8"/>
<circle cx="90.6" cy="134.3" r=".38"/>
</g>
<circle cx="90.6" cy="117.3" r=".38" fill="#0dab76"/>
<g fill="none" stroke="#0dab76" stroke-width=".16">
<path d="M92.5 96.6h-1.9v3.7M75.5 100.3h62.3"/>
<circle cx="90.6" cy="117.3" r=".38"/>
</g>
<circle cx="90.6" cy="100.3" r=".38" fill="#0dab76"/>
<g fill="none" stroke="#0dab76" stroke-width=".16">
<path d="M100.1 49.4v3.7h-17v11.3M81.2 64.4h7.5"/>
<circle cx="90.6" cy="100.3" r=".38"/>
</g>
<circle cx="83.1" cy="64.4" r=".38" fill="#0dab76"/>
<g fill="none" stroke="#0dab76" stroke-width=".16">
<path d="M47.2 83.3v85h11.3M47.2 151.3h11.3"/>
<circle cx="83.1" cy="64.4" r=".38"/>
</g>
<circle cx="47.2" cy="151.3" r=".38" fill="#0dab76"/>
<g fill="none" stroke="#0dab76" stroke-width=".16">
<path d="M47.2 134.3h11.3"/>
<circle cx="47.2" cy="151.3" r=".38"/>
</g>
<circle cx="47.2" cy="134.3" r=".38" fill="#0dab76"/>
<g fill="none" stroke="#0dab76" stroke-width=".16">
<path d="M47.2 117.3h11.3"/>
<circle cx="47.2" cy="134.3" r=".38"/>
</g>
<circle cx="47.2" cy="117.3" r=".38" fill="#0dab76"/>
<g fill="none" stroke="#0dab76" stroke-width=".16">
<path d="M47.2 100.3h11.3"/>
<circle cx="47.2" cy="117.3" r=".38"/>
</g>
<circle cx="47.2" cy="100.3" r=".38" fill="#0dab76"/>
<g fill="none" stroke="#0dab76" stroke-width=".16">
<path d="M47.2 64.4v18.9h11.3"/>
<circle cx="47.2" cy="100.3" r=".38"/>
</g>
<circle cx="47.2" cy="83.3" r=".38" fill="#0dab76"/>
<g fill="none" stroke="#0dab76" stroke-width=".16">
<path d="M100.1 53.1h32.1M47.2 64.4h35.9"/>
<circle cx="47.2" cy="83.3" r=".38"/>
</g>
<circle cx="100.1" cy="53.1" r=".38" fill="#0dab76"/>
<g fill="none" stroke="#0dab76" stroke-width=".16">
<path d="M132.2 79.5h5.6M132.2 147.5v17h5.6"/>
<circle cx="100.1" cy="53.1" r=".38"/>
</g>
<circle cx="132.2" cy="79.5" r=".38" fill="#0dab76"/>
<g fill="none" stroke="#0dab76" stroke-width=".16">
<path d="M132.2 79.5v68h5.6"/>
<circle cx="132.2" cy="79.5" r=".38"/>
</g>
<circle cx="132.2" cy="147.5" r=".38" fill="#0dab76"/>
<g fill="none" stroke="#0dab76" stroke-width=".16">
<path d="M132.2 130.5h5.6"/>
<circle cx="132.2" cy="147.5" r=".38"/>
</g>
<circle cx="132.2" cy="130.5" r=".38" fill="#0dab76"/>
<g fill="none" stroke="#0dab76" stroke-width=".16">
<path d="M132.2 113.5h5.6"/>
<circle cx="132.2" cy="130.5" r=".38"/>
</g>
<circle cx="132.2" cy="113.5" r=".38" fill="#0dab76"/>
<g fill="none" stroke="#0dab76" stroke-width=".16">
<path d="M132.2 96.6h5.6"/>
<circle cx="132.2" cy="113.5" r=".38"/>
</g>
<circle cx="132.2" cy="96.6" r=".38" fill="#0dab76"/>
<g fill="none" stroke="#0dab76" stroke-width=".16">
<path d="M128.4 79.5h3.8M128.4 96.6h3.8M128.4 113.5h3.8M128.4 130.5h3.8M128.4 147.5h3.8M128.4 164.5h3.8"/>
<circle cx="132.2" cy="96.6" r=".38"/>
</g>
<circle cx="132.2" cy="164.5" r=".38" fill="#0dab76"/>
<g fill="none" stroke="#0dab76" stroke-width=".16">
<path d="M132.2 51.2v28.3"/>
<circle cx="132.2" cy="164.5" r=".38"/>
</g>
<circle cx="132.2" cy="53.1" r=".38" fill="#0dab76"/>
<g fill="none" stroke="#0dab76" stroke-width=".16">
<path d="M211 48.9v3.8h-17v11.3h5.7M158.2 82.8v85h11.3M218.1 84.3v4.7M158.2 150.8h11.3"/>
<circle cx="132.2" cy="53.1" r=".38"/>
</g>
<circle cx="158.2" cy="150.8" r=".38" fill="#0dab76"/>
<g fill="none" stroke="#0dab76" stroke-width=".16">
<path d="M158.2 133.9h11.3"/>
<circle cx="158.2" cy="150.8" r=".38"/>
</g>
<circle cx="158.2" cy="133.9" r=".38" fill="#0dab76"/>
<g fill="none" stroke="#0dab76" stroke-width=".16">
<path d="M158.2 116.8h11.3"/>
<circle cx="158.2" cy="133.9" r=".38"/>
</g>
<circle cx="158.2" cy="116.8" r=".38" fill="#0dab76"/>
<g fill="none" stroke="#0dab76" stroke-width=".16">
<path d="M158.2 99.9h11.3"/>
<circle cx="158.2" cy="116.8" r=".38"/>
</g>
<circle cx="158.2" cy="99.9" r=".38" fill="#0dab76"/>
<g fill="none" stroke="#0dab76" stroke-width=".16">
<path d="M88.7 66.3h-5.6v18.9h18.8v-5.7h-1.8M158.2 82.8h11.3"/>
<circle cx="158.2" cy="99.9" r=".38"/>
</g>
<circle cx="101.9" cy="85.2" r=".38" fill="#0dab76"/>
<g fill="none" stroke="#0dab76" stroke-width=".16">
<path d="M92.5 49.4v7.5h17v5.7h-1.9M96.3 49.4v5.6h-9.4v7.6h1.8M203.5 48.9v7.5h17v5.7h-1.9M207.2 48.9v5.6h-9.4v7.6h1.9M199.7 65.9h-5.7v20.2h9v2.9M101.9 85.2h35.9M186.5 82.8h4.2v35h12.3v-2.4M186.5 99.9h5.6v20.2h12.8v-4.7M203 102.2v5.7M204.9 102.2v5.7M206.8 115.4v9h-5.2v-7.6h-15.1M206.8 102.2v5.7"/>
<path d="M208.7 115.4v18.5h-22.2M208.7 102.2v5.7M210.5 115.4v35.4h-24M210.5 102.2v5.7M212.4 102.2v5.7M212.4 115.4v52.4h-25.9"/>
<circle cx="101.9" cy="85.2" r=".38"/>
</g>
<g font-size="4" fill="#808080">
<text x="224.2" y="191.2">MobaLedLib</text>
<text x="224.2" y="195.4">ESP32 Adapter</text>
<text x="224.2" y="199.6">Led Extension</text>
</g>
<g font-size="2.7" fill="#c90d0c">
<text x="27.3" y="13">1</text>
<text x="62.5" y="13">2</text>
<text x="97.8" y="13">3</text>
<text x="133.1" y="13">4</text>
<text x="168.4" y="13">5</text>
<text x="203.7" y="13">6</text>
<text x="239" y="13">7</text>
<text x="274.3" y="13">8</text>
<text x="8" y="33.2">A</text>
<text x="293.2" y="33.2">A</text>
<text x="8" y="70.8">B</text>
<text x="293.2" y="70.8">B</text>
<text x="8" y="108.4">C</text>
<text x="293.1" y="108.4">C</text>
<text x="8" y="146">D</text>
<text x="293.1" y="146">D</text>
<text x="8" y="183.5">E</text>
<text x="293.2" y="183.5">E</text>
<text x="27.3" y="203.8">1</text>
<text x="62.5" y="203.8">2</text>
<text x="97.8" y="203.8">3</text>
<text x="133.1" y="203.8">4</text>
<text x="168.4" y="203.8">5</text>
<text x="203.7" y="203.8">6</text>
<text x="239" y="203.8">7</text>
<text x="263.2" y="200.5">Sheet:</text>
<text x="273.3" y="200.4">2/2</text>
<text x="274.3" y="203.8">8</text>
</g>
<g font-size="1.9" fill="#808080">
<text x="134.1" y="51.2" transform="rotate(-90 134.1 51.2)">5V</text>
<text x="220" y="84.3" transform="rotate(-90 220 84.3)">5V</text>
<text x="222.7" y="98" transform="rotate(-90 222.7 98)">HC245</text>
<text x="50.8" y="175.5">GND</text>
</g>
<g font-size="1.9" fill="#0dab76">
<text x="262.5" y="189.1">Projekt:</text>
<text x="262.5" y="192.8">Datum:</text>
<text x="262.5" y="196.6">Autoren:</text>
</g>
<g font-size="1.9" fill="#c90d0c">
<text x="271" y="189.1">MLL - ESP32-Adapter</text>
<text x="271" y="192.8">2021-11-22</text>
<text x="271" y="196.6">Hardi, Jürgen &amp; Dominik</text>
<text x="286.6" y="199.9">1.1</text>
</g>
<g font-size="1.6" fill="#808080">
<text x="93.1" y="43.8" transform="rotate(-90 93.1 43.8)">SDA</text>
<text x="96.9" y="43.8" transform="rotate(-90 96.9 43.8)">SCL</text>
<text x="100.6" y="43.8" transform="rotate(-90 100.6 43.8)">VCC</text>
<text x="104.4" y="43.8" transform="rotate(-90 104.4 43.8)">GND</text>
<text x="204" y="43.3" transform="rotate(-90 204 43.3)">SDA</text>
<text x="207.8" y="43.3" transform="rotate(-90 207.8 43.3)">SCL</text>
<text x="211.6" y="43.3" transform="rotate(-90 211.6 43.3)">VCC</text>
<text x="215.3" y="43.3" transform="rotate(-90 215.3 43.3)">GND</text>
<text x="92.2" y="50.5" transform="rotate(-90 92.2 50.5)">SDA</text>
<text x="96" y="50.4" transform="rotate(-90 96 50.4)">SCL</text>
<text x="99.8" y="50.6" transform="rotate(-90 99.8 50.6)">VCC</text>
<text x="103.6" y="50.8" transform="rotate(-90 103.6 50.8)">GND</text>
<text x="203.2" y="50.1" transform="rotate(-90 203.2 50.1)">SDA</text>
<text x="207" y="49.9" transform="rotate(-90 207 49.9)">SCL</text>
<text x="210.7" y="50.2" transform="rotate(-90 210.7 50.2)">VCC</text>
<text x="214.5" y="50.3" transform="rotate(-90 214.5 50.3)">GND</text>
<text x="92.4" y="65">VCC</text>
<text x="92.4" y="63.1">SCL</text>
<text x="100.5" y="65">GND</text>
<text x="100.8" y="63.1">SDA</text>
<text x="203.3" y="64.6">VCC</text>
<text x="203.3" y="62.7">SCL</text>
<text x="211.4" y="64.6">GND</text>
<text x="211.7" y="62.7">SDA</text>
<text x="92.4" y="70.7">LED#6</text>
<text x="92.4" y="68.8">LED#4</text>
<text x="92.4" y="66.9">LED#2</text>
<text x="99.1" y="66.9">LED#3</text>
<text x="99.1" y="68.8">LED#5</text>
<text x="99.1" y="70.7">LED#7</text>
<text x="203.3" y="70.2">LED#6</text>
<text x="203.3" y="68.3">LED#4</text>
<text x="203.3" y="66.4">LED#2</text>
<text x="210.1" y="66.4">LED#3</text>
<text x="210.1" y="68.3">LED#5</text>
<text x="210.1" y="70.2">LED#7</text>
<text x="56.8" y="83.1">VCC</text>
<text x="62.1" y="83.9">VCC</text>
<text x="69.5" y="83.9">DO</text>
<text x="73.9" y="83.1">D1</text>
<text x="141.5" y="80.1">VDD</text>
<text x="141.5" y="82">GND</text>
<text x="141.5" y="83.9">DO</text>
<text x="167.8" y="82.6">VCC</text>
<text x="173.1" y="83.4">VCC</text>
<text x="180.5" y="83.4">DO</text>
<text x="184.8" y="82.6">D1</text>
<text x="55.8" y="86.8">GND2</text>
<text x="56.6" y="85">GND</text>
<text x="62.1" y="85.8">GND</text>
<text x="62.1" y="87.7">GND2</text>
<text x="67.6" y="87.7">VCC2</text>
<text x="70.4" y="85.8">DI</text>
<text x="73.9" y="85">D2</text>
<text x="73.9" y="86.8">VCC2</text>
<text x="141.5" y="85.8">DI</text>
<text x="166.7" y="86.4">GND2</text>
<text x="167.6" y="84.5">GND</text>
<text x="173.1" y="85.3">GND</text>
<text x="173.1" y="87.2">GND2</text>
<text x="178.6" y="87.2">VCC2</text>
<text x="181.3" y="85.3">DI</text>
<text x="184.8" y="84.5">D2</text>
<text x="184.8" y="86.4">VCC2</text>
<text x="219.7" y="89.2" transform="rotate(-90 219.7 89.2)">19</text>
<text x="200.8" y="90.6" transform="rotate(-90 200.8 90.6)">2</text>
<text x="201.7" y="94.6" transform="rotate(-90 201.7 94.6)">A1</text>
<text x="202.7" y="90.6" transform="rotate(-90 202.7 90.6)">3</text>
<text x="203.5" y="94.6" transform="rotate(-90 203.5 94.6)">A2</text>
<text x="204.6" y="90.6" transform="rotate(-90 204.6 90.6)">4</text>
<text x="205.4" y="94.6" transform="rotate(-90 205.4 94.6)">A3</text>
<text x="206.5" y="90.6" transform="rotate(-90 206.5 90.6)">5</text>
<text x="207.3" y="94.6" transform="rotate(-90 207.3 94.6)">A4</text>
<text x="208.4" y="90.6" transform="rotate(-90 208.4 90.6)">6</text>
<text x="209.2" y="94.6" transform="rotate(-90 209.2 94.6)">A5</text>
<text x="210.3" y="90.6" transform="rotate(-90 210.3 90.6)">7</text>
<text x="211.1" y="94.6" transform="rotate(-90 211.1 94.6)">A6</text>
<text x="212.2" y="90.6" transform="rotate(-90 212.2 90.6)">8</text>
<text x="213" y="94.6" transform="rotate(-90 213 94.6)">A7</text>
<text x="214" y="90.6" transform="rotate(-90 214 90.6)">9</text>
<text x="214.9" y="94.6" transform="rotate(-90 214.9 94.6)">A8</text>
<text x="217.8" y="90.6" transform="rotate(-90 217.8 90.6)">1</text>
<text x="218.6" y="95.3" transform="rotate(-90 218.6 95.3)">DIR</text>
<text x="220.6" y="93.9" transform="rotate(-90 220.6 93.9)">G</text>
<text x="56.6" y="101.9">GND</text>
<text x="56.8" y="100.1">VCC</text>
<text x="62.1" y="100.9">VCC</text>
<text x="69.5" y="100.9">DO</text>
<text x="73.9" y="100.1">D1</text>
<text x="73.9" y="101.9">D2</text>
<text x="141.5" y="97.1">VDD</text>
<text x="141.5" y="99">GND</text>
<text x="141.5" y="100.9">DO</text>
<text x="167.6" y="101.5">GND</text>
<text x="167.8" y="99.6">VCC</text>
<text x="173.1" y="100.4">VCC</text>
<text x="180.5" y="100.4">DO</text>
<text x="184.8" y="99.6">D1</text>
<text x="184.8" y="101.5">D2</text>
<text x="201.7" y="98.6" transform="rotate(-90 201.7 98.6)">B1</text>
<text x="203.6" y="98.6" transform="rotate(-90 203.6 98.6)">B2</text>
<text x="205.4" y="98.6" transform="rotate(-90 205.4 98.6)">B3</text>
<text x="207.3" y="98.6" transform="rotate(-90 207.3 98.6)">B4</text>
<text x="209.2" y="98.6" transform="rotate(-90 209.2 98.6)">B5</text>
<text x="211.1" y="98.6" transform="rotate(-90 211.1 98.6)">B6</text>
<text x="213" y="98.6" transform="rotate(-90 213 98.6)">B7</text>
<text x="214.9" y="98.6" transform="rotate(-90 214.9 98.6)">B8</text>
<text x="55.8" y="103.8">GND2</text>
<text x="62.1" y="102.8">GND</text>
<text x="62.1" y="104.6">GND2</text>
<text x="67.6" y="104.7">VCC2</text>
<text x="70.4" y="102.8">DI</text>
<text x="73.9" y="103.8">VCC2</text>
<text x="141.5" y="102.8">DI</text>
<text x="166.7" y="103.4">GND2</text>
<text x="173.1" y="102.3">GND</text>
<text x="173.1" y="104.2">GND2</text>
<text x="178.6" y="104.2">VCC2</text>
<text x="181.3" y="102.3">DI</text>
<text x="184.8" y="103.4">VCC2</text>
<text x="200.8" y="102.4" transform="rotate(-90 200.8 102.4)">18</text>
<text x="202.7" y="102.4" transform="rotate(-90 202.7 102.4)">17</text>
<text x="204.6" y="102.4" transform="rotate(-90 204.6 102.4)">16</text>
<text x="206.5" y="102.4" transform="rotate(-90 206.5 102.4)">15</text>
<text x="208.4" y="102.4" transform="rotate(-90 208.4 102.4)">14</text>
<text x="210.3" y="102.4" transform="rotate(-90 210.3 102.4)">13</text>
<text x="212.2" y="102.4" transform="rotate(-90 212.2 102.4)">12</text>
<text x="214" y="102.2" transform="rotate(-90 214 102.2)">11</text>
<text x="56.6" y="119">GND</text>
<text x="56.8" y="117.1">VCC</text>
<text x="62.1" y="117.9">VCC</text>
<text x="62.1" y="119.8">GND</text>
<text x="69.5" y="117.9">DO</text>
<text x="70.4" y="119.8">DI</text>
<text x="73.9" y="117.1">D1</text>
<text x="73.9" y="119">D2</text>
<text x="141.5" y="119.8">DI</text>
<text x="141.5" y="114.1">VDD</text>
<text x="141.5" y="116">GND</text>
<text x="141.5" y="117.9">DO</text>
<text x="167.6" y="118.4">GND</text>
<text x="167.8" y="116.6">VCC</text>
<text x="173.1" y="117.4">VCC</text>
<text x="173.1" y="119.3">GND</text>
<text x="180.5" y="117.4">DO</text>
<text x="181.3" y="119.3">DI</text>
<text x="184.8" y="116.6">D1</text>
<text x="184.8" y="118.4">D2</text>
<text x="55.8" y="120.8">GND2</text>
<text x="62.1" y="121.7">GND2</text>
<text x="67.6" y="121.7">VCC2</text>
<text x="73.9" y="120.8">VCC2</text>
<text x="166.7" y="120.4">GND2</text>
<text x="173.1" y="121.2">GND2</text>
<text x="178.6" y="121.2">VCC2</text>
<text x="184.8" y="120.4">VCC2</text>
<text x="141.5" y="131.1">VDD</text>
<text x="55.8" y="137.8">GND2</text>
<text x="56.6" y="135.9">GND</text>
<text x="56.8" y="134">VCC</text>
<text x="62.1" y="134.9">VCC</text>
<text x="62.1" y="136.8">GND</text>
<text x="69.5" y="134.9">DO</text>
<text x="70.4" y="136.8">DI</text>
<text x="73.9" y="134">D1</text>
<text x="73.9" y="135.9">D2</text>
<text x="73.9" y="137.8">VCC2</text>
<text x="141.5" y="136.8">DI</text>
<text x="141.5" y="133">GND</text>
<text x="141.5" y="134.9">DO</text>
<text x="166.7" y="137.4">GND2</text>
<text x="167.6" y="135.5">GND</text>
<text x="167.8" y="133.6">VCC</text>
<text x="173.1" y="134.4">VCC</text>
<text x="173.1" y="136.3">GND</text>
<text x="180.5" y="134.4">DO</text>
<text x="181.3" y="136.3">DI</text>
<text x="184.8" y="133.6">D1</text>
<text x="184.8" y="135.5">D2</text>
<text x="184.8" y="137.4">VCC2</text>
<text x="62.1" y="138.6">GND2</text>
<text x="67.6" y="138.7">VCC2</text>
<text x="173.1" y="138.2">GND2</text>
<text x="178.6" y="138.2">VCC2</text>
<text x="141.5" y="148.1">VDD</text>
<text x="141.5" y="150">GND</text>
<text x="55.8" y="154.8">GND2</text>
<text x="56.6" y="153">GND</text>
<text x="56.8" y="151">VCC</text>
<text x="62.1" y="151.9">VCC</text>
<text x="62.1" y="153.8">GND</text>
<text x="62.1" y="155.7">GND2</text>
<text x="67.6" y="155.7">VCC2</text>
<text x="69.5" y="151.9">DO</text>
<text x="70.4" y="153.8">DI</text>
<text x="73.9" y="151">D1</text>
<text x="73.9" y="153">D2</text>
<text x="73.9" y="154.8">VCC2</text>
<text x="141.5" y="153.8">DI</text>
<text x="141.5" y="151.9">DO</text>
<text x="166.7" y="154.3">GND2</text>
<text x="167.6" y="152.4">GND</text>
<text x="167.8" y="150.6">VCC</text>
<text x="173.1" y="151.4">VCC</text>
<text x="173.1" y="153.3">GND</text>
<text x="173.1" y="155.2">GND2</text>
<text x="178.6" y="155.2">VCC2</text>
<text x="180.5" y="151.4">DO</text>
<text x="181.3" y="153.3">DI</text>
<text x="184.8" y="150.6">D1</text>
<text x="184.8" y="152.4">D2</text>
<text x="184.8" y="154.3">VCC2</text>
<text x="141.5" y="165.1">VDD</text>
<text x="141.5" y="167">GND</text>
<text x="167.8" y="167.6">VCC</text>
<text x="184.8" y="167.6">D1</text>
<text x="55.8" y="171.8">GND2</text>
<text x="56.6" y="169.9">GND</text>
<text x="56.8" y="168">VCC</text>
<text x="62.1" y="168.9">VCC</text>
<text x="62.1" y="170.8">GND</text>
<text x="62.1" y="172.6">GND2</text>
<text x="67.6" y="172.6">VCC2</text>
<text x="69.5" y="168.9">DO</text>
<text x="70.4" y="170.8">DI</text>
<text x="73.9" y="168">D1</text>
<text x="73.9" y="169.9">D2</text>
<text x="73.9" y="171.8">VCC2</text>
<text x="141.5" y="170.8">DI</text>
<text x="141.5" y="168.9">DO</text>
<text x="166.7" y="171.3">GND2</text>
<text x="167.6" y="169.5">GND</text>
<text x="173.1" y="168.4">VCC</text>
<text x="173.1" y="170.3">GND</text>
<text x="173.1" y="172.2">GND2</text>
<text x="178.6" y="172.2">VCC2</text>
<text x="180.5" y="168.4">DO</text>
<text x="181.3" y="170.3">DI</text>
<text x="184.8" y="169.5">D2</text>
<text x="184.8" y="171.3">VCC2</text>
</g>
<g font-size="1.3" fill="#808080">
<text x="202.7" y="109.3" transform="rotate(-90 202.7 109.3)">R21</text>
<text x="204.6" y="109.3" transform="rotate(-90 204.6 109.3)">R22</text>
<text x="206.5" y="109.3" transform="rotate(-90 206.5 109.3)">R23</text>
<text x="208.4" y="109.3" transform="rotate(-90 208.4 109.3)">R24</text>
<text x="210.3" y="109.3" transform="rotate(-90 210.3 109.3)">R25</text>
<text x="212.2" y="109.3" transform="rotate(-90 212.2 109.3)">R26</text>
<text x="204.5" y="116.8" transform="rotate(-90 204.5 116.8)">100R</text>
<text x="206.4" y="116.8" transform="rotate(-90 206.4 116.8)">100R</text>
<text x="208.3" y="116.8" transform="rotate(-90 208.3 116.8)">100R</text>
<text x="210.2" y="116.8" transform="rotate(-90 210.2 116.8)">100R</text>
<text x="212.1" y="117.1" transform="rotate(-90 212.1 117.1)">100R</text>
</g>
</svg>
